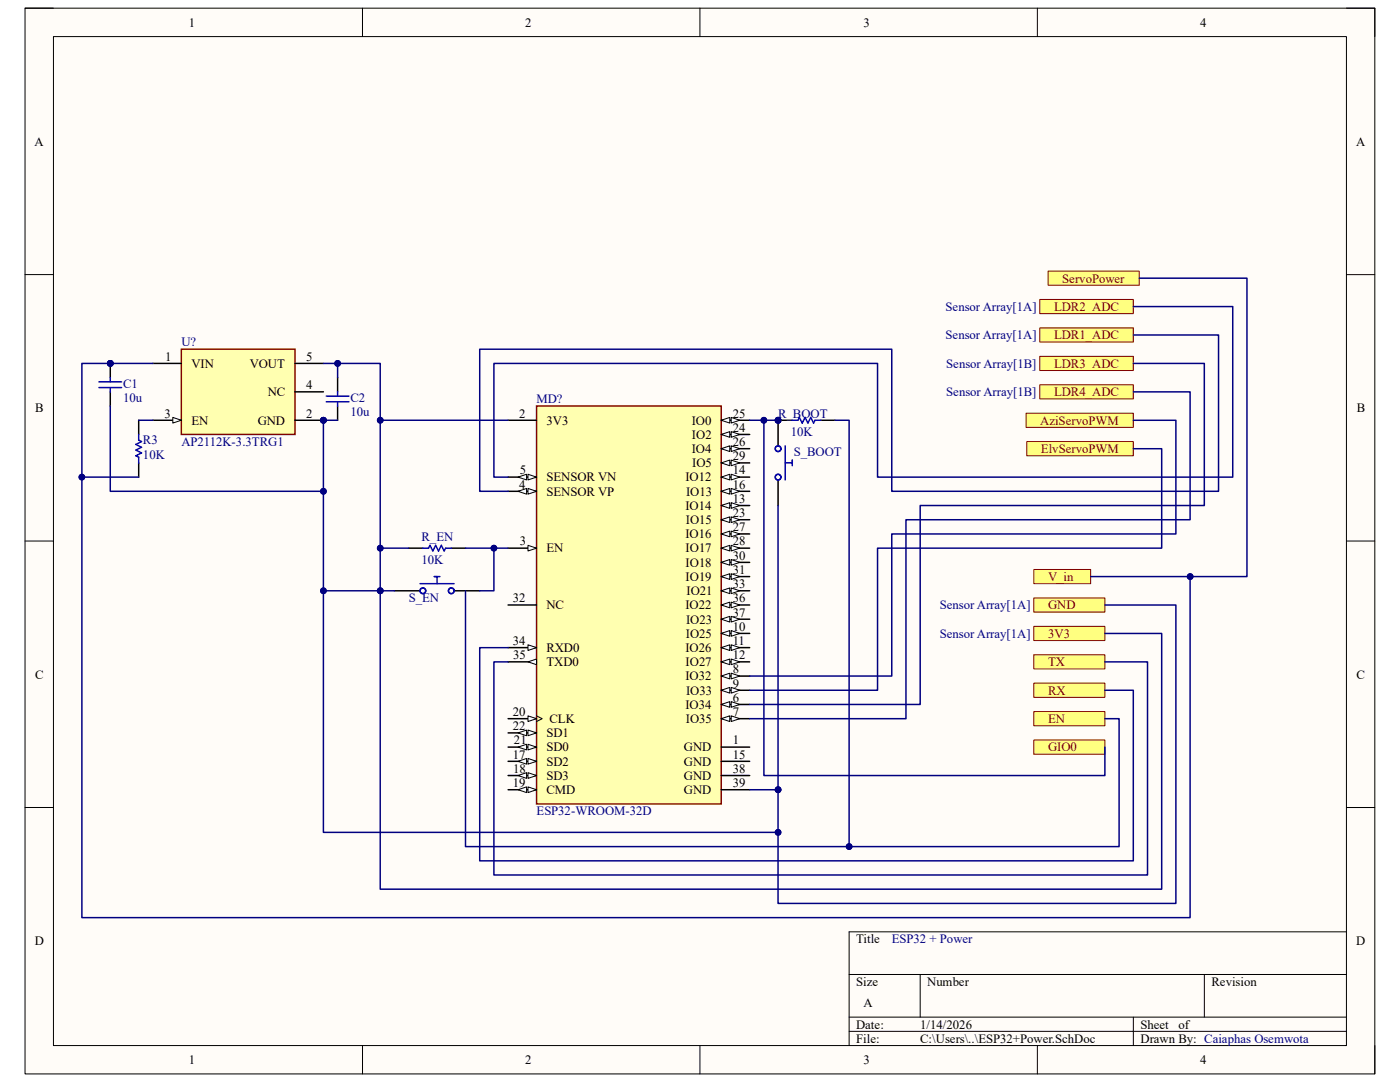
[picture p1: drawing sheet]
<svg xmlns="http://www.w3.org/2000/svg" width="279mm" height="216mm" viewBox="0 0 279 216" stroke-linecap="round" stroke-linejoin="round" font-family="sans-serif">
<path d="M5 1.6h269.4v212.7h-269.4z" fill-rule="evenodd" fill="#fffcf8"/>
<path d="M5 1.6h269.4v212.7h-269.4z" fill="none" stroke="#000" stroke-width=".2"/>
<path d="M10.7 7.3h258v201.3h-258z" fill-rule="evenodd" fill="#fffcf8"/>
<g fill="none" stroke="#000" stroke-width=".2">
<path d="M5 1.6h5.7M10.7 7.3h258v201.3h-258zM72.3 1.6v5.7M139.7 1.6v5.7M207 1.6v5.7M268.7 1.6h5.7v5.7M5 54.8h5.7M268.7 54.8h5.7M5 108h5.7M268.7 108h5.7M5 161.1h5.7M268.7 161.1h5.7"/>
<path d="M169.5 194.4h99.2M183.6 194.4v8.6M240.3 194.4v8.6M268.7 185.9h-99.2v22.7M72.3 208.6v5.7M139.7 208.6v5.7M169.5 203h99.2M169.5 205.8h99.2M207 208.6v5.7M226.2 203v5.6M274.4 208.6v5.7"/>
</g>
<path d="M107.1 81h36.8v79.4h-36.8z" fill-rule="evenodd" fill="#ffffb0"/>
<path d="M107.1 81h36.8v79.4h-36.8z" fill="none" stroke="#800000" stroke-width=".3"/>
<path d="M101.4 83.9h5.7M101.4 95.2h5.7" fill="none" stroke="#000" stroke-width=".3"/>
<path d="M105.4 94.6l1.7 .6-1.7 .6z" fill="#f8fcff"/>
<path d="M105.4 94.6l1.7 .6-1.7 .6z" fill="none" stroke="#000" stroke-width=".2"/>
<path d="M103.4 95.2l1.7-.6v1.2z" fill="#f8fcff"/>
<path d="M103.4 95.2l1.7-.6v1.2z" fill="none" stroke="#000" stroke-width=".2"/>
<path d="M101.4 98h5.7" fill="none" stroke="#000" stroke-width=".3"/>
<path d="M105.4 97.5l1.7 .5-1.7 .6z" fill="#f8fcff"/>
<path d="M105.4 97.5l1.7 .5-1.7 .6z" fill="none" stroke="#000" stroke-width=".2"/>
<path d="M103.4 98l1.7-.5v1.1z" fill="#f8fcff"/>
<path d="M103.4 98l1.7-.5v1.1z" fill="none" stroke="#000" stroke-width=".2"/>
<path d="M143.9 83.9h5.7" fill="none" stroke="#000" stroke-width=".3"/>
<path d="M143.9 83.9l1.7-.6v1.1z" fill="#f8fcff"/>
<path d="M143.9 83.9l1.7-.6v1.1z" fill="none" stroke="#000" stroke-width=".2"/>
<path d="M145.9 83.3l1.7 .6-1.7 .5z" fill="#f8fcff"/>
<path d="M145.9 83.3l1.7 .6-1.7 .5z" fill="none" stroke="#000" stroke-width=".2"/>
<path d="M143.9 86.7h5.7" fill="none" stroke="#000" stroke-width=".3"/>
<path d="M143.9 86.7l1.7-.6v1.2z" fill="#f8fcff"/>
<path d="M143.9 86.7l1.7-.6v1.2z" fill="none" stroke="#000" stroke-width=".2"/>
<path d="M145.9 86.1l1.7 .6-1.7 .6z" fill="#f8fcff"/>
<path d="M145.9 86.1l1.7 .6-1.7 .6z" fill="none" stroke="#000" stroke-width=".2"/>
<path d="M143.9 89.5h5.7" fill="none" stroke="#000" stroke-width=".3"/>
<path d="M143.9 89.5l1.7-.5v1.1z" fill="#f8fcff"/>
<path d="M143.9 89.5l1.7-.5v1.1z" fill="none" stroke="#000" stroke-width=".2"/>
<path d="M145.9 89l1.7 .5-1.7 .6z" fill="#f8fcff"/>
<path d="M145.9 89l1.7 .5-1.7 .6z" fill="none" stroke="#000" stroke-width=".2"/>
<path d="M143.9 92.4h5.7" fill="none" stroke="#000" stroke-width=".3"/>
<path d="M143.9 92.4l1.7-.6v1.1z" fill="#f8fcff"/>
<path d="M143.9 92.4l1.7-.6v1.1z" fill="none" stroke="#000" stroke-width=".2"/>
<path d="M145.9 91.8l1.7 .6-1.7 .5z" fill="#f8fcff"/>
<path d="M145.9 91.8l1.7 .6-1.7 .5z" fill="none" stroke="#000" stroke-width=".2"/>
<path d="M143.9 95.2h5.7" fill="none" stroke="#000" stroke-width=".3"/>
<path d="M143.9 95.2l1.7-.6v1.2z" fill="#f8fcff"/>
<path d="M143.9 95.2l1.7-.6v1.2z" fill="none" stroke="#000" stroke-width=".2"/>
<path d="M145.9 94.6l1.7 .6-1.7 .6z" fill="#f8fcff"/>
<path d="M145.9 94.6l1.7 .6-1.7 .6z" fill="none" stroke="#000" stroke-width=".2"/>
<path d="M143.9 98h5.7" fill="none" stroke="#000" stroke-width=".3"/>
<path d="M143.9 98l1.7-.5v1.1z" fill="#f8fcff"/>
<path d="M143.9 98l1.7-.5v1.1z" fill="none" stroke="#000" stroke-width=".2"/>
<path d="M145.9 97.5l1.7 .5-1.7 .6z" fill="#f8fcff"/>
<path d="M145.9 97.5l1.7 .5-1.7 .6z" fill="none" stroke="#000" stroke-width=".2"/>
<path d="M143.9 100.9h5.7" fill="none" stroke="#000" stroke-width=".3"/>
<path d="M143.9 100.9l1.7-.6v1.1z" fill="#f8fcff"/>
<path d="M143.9 100.9l1.7-.6v1.1z" fill="none" stroke="#000" stroke-width=".2"/>
<path d="M145.9 100.3l1.7 .6-1.7 .5z" fill="#f8fcff"/>
<path d="M145.9 100.3l1.7 .6-1.7 .5z" fill="none" stroke="#000" stroke-width=".2"/>
<path d="M143.9 103.7h5.7" fill="none" stroke="#000" stroke-width=".3"/>
<path d="M143.9 103.7l1.7-.6v1.2z" fill="#f8fcff"/>
<path d="M143.9 103.7l1.7-.6v1.2z" fill="none" stroke="#000" stroke-width=".2"/>
<path d="M145.9 103.1l1.7 .6-1.7 .6z" fill="#f8fcff"/>
<path d="M145.9 103.1l1.7 .6-1.7 .6z" fill="none" stroke="#000" stroke-width=".2"/>
<path d="M143.9 106.5h5.7" fill="none" stroke="#000" stroke-width=".3"/>
<path d="M143.9 106.5l1.7-.5v1.1z" fill="#f8fcff"/>
<path d="M143.9 106.5l1.7-.5v1.1z" fill="none" stroke="#000" stroke-width=".2"/>
<path d="M145.9 106l1.7 .5-1.7 .6z" fill="#f8fcff"/>
<path d="M145.9 106l1.7 .5-1.7 .6z" fill="none" stroke="#000" stroke-width=".2"/>
<path d="M143.9 109.4h5.7" fill="none" stroke="#000" stroke-width=".3"/>
<path d="M143.9 109.4l1.7-.6v1.1z" fill="#f8fcff"/>
<path d="M143.9 109.4l1.7-.6v1.1z" fill="none" stroke="#000" stroke-width=".2"/>
<path d="M145.9 108.8l1.7 .6-1.7 .5z" fill="#f8fcff"/>
<path d="M145.9 108.8l1.7 .6-1.7 .5z" fill="none" stroke="#000" stroke-width=".2"/>
<path d="M143.9 112.2h5.7" fill="none" stroke="#000" stroke-width=".3"/>
<path d="M143.9 112.2l1.7-.6v1.2z" fill="#f8fcff"/>
<path d="M143.9 112.2l1.7-.6v1.2z" fill="none" stroke="#000" stroke-width=".2"/>
<path d="M145.9 111.6l1.7 .6-1.7 .6z" fill="#f8fcff"/>
<path d="M145.9 111.6l1.7 .6-1.7 .6z" fill="none" stroke="#000" stroke-width=".2"/>
<path d="M143.9 115.1h5.7" fill="none" stroke="#000" stroke-width=".3"/>
<path d="M143.9 115.1l1.7-.6v1.1z" fill="#f8fcff"/>
<path d="M143.9 115.1l1.7-.6v1.1z" fill="none" stroke="#000" stroke-width=".2"/>
<path d="M145.9 114.5l1.7 .6-1.7 .5z" fill="#f8fcff"/>
<path d="M145.9 114.5l1.7 .6-1.7 .5z" fill="none" stroke="#000" stroke-width=".2"/>
<path d="M143.9 117.9h5.7" fill="none" stroke="#000" stroke-width=".3"/>
<path d="M143.9 117.9l1.7-.6v1.2z" fill="#f8fcff"/>
<path d="M143.9 117.9l1.7-.6v1.2z" fill="none" stroke="#000" stroke-width=".2"/>
<path d="M145.9 117.3l1.7 .6-1.7 .6z" fill="#f8fcff"/>
<path d="M145.9 117.3l1.7 .6-1.7 .6z" fill="none" stroke="#000" stroke-width=".2"/>
<path d="M143.9 120.7h5.7" fill="none" stroke="#000" stroke-width=".3"/>
<path d="M143.9 120.7l1.7-.5v1.1z" fill="#f8fcff"/>
<path d="M143.9 120.7l1.7-.5v1.1z" fill="none" stroke="#000" stroke-width=".2"/>
<path d="M145.9 120.2l1.7 .5-1.7 .6z" fill="#f8fcff"/>
<path d="M145.9 120.2l1.7 .5-1.7 .6z" fill="none" stroke="#000" stroke-width=".2"/>
<path d="M143.9 123.6h5.7" fill="none" stroke="#000" stroke-width=".3"/>
<path d="M143.9 123.6l1.7-.6v1.1z" fill="#f8fcff"/>
<path d="M143.9 123.6l1.7-.6v1.1z" fill="none" stroke="#000" stroke-width=".2"/>
<path d="M145.9 123l1.7 .6-1.7 .5z" fill="#f8fcff"/>
<path d="M145.9 123l1.7 .6-1.7 .5z" fill="none" stroke="#000" stroke-width=".2"/>
<path d="M143.9 126.4h5.7" fill="none" stroke="#000" stroke-width=".3"/>
<path d="M143.9 126.4l1.7-.6v1.2z" fill="#f8fcff"/>
<path d="M143.9 126.4l1.7-.6v1.2z" fill="none" stroke="#000" stroke-width=".2"/>
<path d="M145.9 125.8l1.7 .6-1.7 .6z" fill="#f8fcff"/>
<path d="M145.9 125.8l1.7 .6-1.7 .6z" fill="none" stroke="#000" stroke-width=".2"/>
<path d="M143.9 129.2h5.7" fill="none" stroke="#000" stroke-width=".3"/>
<path d="M143.9 129.2l1.7-.5v1.1z" fill="#f8fcff"/>
<path d="M143.9 129.2l1.7-.5v1.1z" fill="none" stroke="#000" stroke-width=".2"/>
<path d="M145.9 128.7l1.7 .5-1.7 .6z" fill="#f8fcff"/>
<path d="M145.9 128.7l1.7 .5-1.7 .6z" fill="none" stroke="#000" stroke-width=".2"/>
<path d="M143.9 132.1h5.7" fill="none" stroke="#000" stroke-width=".3"/>
<path d="M143.9 132.1l1.7-.6v1.1z" fill="#f8fcff"/>
<path d="M143.9 132.1l1.7-.6v1.1z" fill="none" stroke="#000" stroke-width=".2"/>
<path d="M145.9 131.5l1.7 .6-1.7 .5z" fill="#f8fcff"/>
<path d="M145.9 131.5l1.7 .6-1.7 .5z" fill="none" stroke="#000" stroke-width=".2"/>
<path d="M143.9 134.9h5.7" fill="none" stroke="#000" stroke-width=".3"/>
<path d="M143.9 134.9l1.7-.6v1.2z" fill="#f8fcff"/>
<path d="M143.9 134.9l1.7-.6v1.2z" fill="none" stroke="#000" stroke-width=".2"/>
<path d="M145.9 134.3l1.7 .6-1.7 .6z" fill="#f8fcff"/>
<path d="M145.9 134.3l1.7 .6-1.7 .6z" fill="none" stroke="#000" stroke-width=".2"/>
<path d="M143.9 137.7h5.7" fill="none" stroke="#000" stroke-width=".3"/>
<path d="M143.9 137.7l1.7-.5v1.1z" fill="#f8fcff"/>
<path d="M143.9 137.7l1.7-.5v1.1z" fill="none" stroke="#000" stroke-width=".2"/>
<path d="M145.9 137.2l1.7 .5-1.7 .6z" fill="#f8fcff"/>
<path d="M145.9 137.2l1.7 .5-1.7 .6z" fill="none" stroke="#000" stroke-width=".2"/>
<path d="M143.9 140.6h5.7" fill="none" stroke="#000" stroke-width=".3"/>
<path d="M143.9 140.6l1.7-.6v1.1z" fill="#f8fcff"/>
<path d="M143.9 140.6l1.7-.6v1.1z" fill="none" stroke="#000" stroke-width=".2"/>
<path d="M145.9 140l1.7 .6-1.7 .5z" fill="#f8fcff"/>
<path d="M145.9 140l1.7 .6-1.7 .5z" fill="none" stroke="#000" stroke-width=".2"/>
<path d="M143.9 143.4h5.7" fill="none" stroke="#000" stroke-width=".3"/>
<path d="M143.9 143.4l1.7-.6v1.2z" fill="#f8fcff"/>
<path d="M143.9 143.4l1.7-.6v1.2z" fill="none" stroke="#000" stroke-width=".2"/>
<path d="M145.9 142.8l1.7 .6-1.7 .6z" fill="#f8fcff"/>
<path d="M145.9 142.8l1.7 .6-1.7 .6z" fill="none" stroke="#000" stroke-width=".2"/>
<path d="M101.4 109.4h5.7" fill="none" stroke="#000" stroke-width=".3"/>
<path d="M105.4 108.8l1.7 .6-1.7 .5z" fill="#f8fcff"/>
<path d="M105.4 108.8l1.7 .6-1.7 .5z" fill="none" stroke="#000" stroke-width=".2"/>
<path d="M101.4 120.7h5.7M101.4 129.2h5.7" fill="none" stroke="#000" stroke-width=".3"/>
<path d="M105.4 128.7l1.7 .5-1.7 .6z" fill="#f8fcff"/>
<path d="M105.4 128.7l1.7 .5-1.7 .6z" fill="none" stroke="#000" stroke-width=".2"/>
<path d="M101.4 143.4h5.7" fill="none" stroke="#000" stroke-width=".3"/>
<path d="M105.4 142.8l1.7 .6-1.7 .6z" fill="#f8fcff"/>
<path d="M105.4 142.8l1.7 .6-1.7 .6zM107.1 142.8l1.1 .6-1.1 .6" fill="none" stroke="#000" stroke-width=".2"/>
<path d="M101.4 157.6h5.7" fill="none" stroke="#000" stroke-width=".3"/>
<path d="M105.4 157l1.7 .6-1.7 .6z" fill="#f8fcff"/>
<path d="M105.4 157l1.7 .6-1.7 .6z" fill="none" stroke="#000" stroke-width=".2"/>
<path d="M103.4 157.6l1.7-.6v1.2z" fill="#f8fcff"/>
<path d="M103.4 157.6l1.7-.6v1.2z" fill="none" stroke="#000" stroke-width=".2"/>
<path d="M101.4 146.2h5.7" fill="none" stroke="#000" stroke-width=".3"/>
<path d="M105.4 145.7l1.7 .5-1.7 .6z" fill="#f8fcff"/>
<path d="M105.4 145.7l1.7 .5-1.7 .6z" fill="none" stroke="#000" stroke-width=".2"/>
<path d="M103.4 146.2l1.7-.5v1.1z" fill="#f8fcff"/>
<path d="M103.4 146.2l1.7-.5v1.1z" fill="none" stroke="#000" stroke-width=".2"/>
<path d="M101.4 149.1h5.7" fill="none" stroke="#000" stroke-width=".3"/>
<path d="M105.4 148.5l1.7 .6-1.7 .5z" fill="#f8fcff"/>
<path d="M105.4 148.5l1.7 .6-1.7 .5z" fill="none" stroke="#000" stroke-width=".2"/>
<path d="M103.4 149.1l1.7-.6v1.1z" fill="#f8fcff"/>
<path d="M103.4 149.1l1.7-.6v1.1z" fill="none" stroke="#000" stroke-width=".2"/>
<path d="M101.4 151.9h5.7" fill="none" stroke="#000" stroke-width=".3"/>
<path d="M105.4 151.3l1.7 .6-1.7 .6z" fill="#f8fcff"/>
<path d="M105.4 151.3l1.7 .6-1.7 .6z" fill="none" stroke="#000" stroke-width=".2"/>
<path d="M103.4 151.9l1.7-.6v1.2z" fill="#f8fcff"/>
<path d="M103.4 151.9l1.7-.6v1.2z" fill="none" stroke="#000" stroke-width=".2"/>
<path d="M101.4 154.7h5.7" fill="none" stroke="#000" stroke-width=".3"/>
<path d="M105.4 154.2l1.7 .5-1.7 .6z" fill="#f8fcff"/>
<path d="M105.4 154.2l1.7 .5-1.7 .6z" fill="none" stroke="#000" stroke-width=".2"/>
<path d="M103.4 154.7l1.7-.5v1.1z" fill="#f8fcff"/>
<path d="M103.4 154.7l1.7-.5v1.1z" fill="none" stroke="#000" stroke-width=".2"/>
<path d="M101.4 132.1h5.7" fill="none" stroke="#000" stroke-width=".3"/>
<path d="M105.4 132.1l1.7-.6v1.1z" fill="#f8fcff"/>
<path d="M105.4 132.1l1.7-.6v1.1z" fill="none" stroke="#000" stroke-width=".2"/>
<path d="M143.9 149.1h5.7M143.9 151.9h5.7M143.9 154.7h5.7M143.9 157.6h5.7" fill="none" stroke="#000" stroke-width=".3"/>
<circle cx="64.5" cy="83.9" r=".57" fill="#000080"/>
<circle cx="64.5" cy="83.9" r=".57" fill="none" stroke="#000080" stroke-width=".2"/>
<path d="M36.2 69.7h22.7v17h-22.7z" fill-rule="evenodd" fill="#ffffb0"/>
<path d="M36.2 69.7h22.7v17h-22.7z" fill="none" stroke="#800000" stroke-width=".3"/>
<path d="M30.5 72.5h5.7M30.5 83.9h5.7" fill="none" stroke="#000" stroke-width=".3"/>
<path d="M34.5 83.3l1.7 .6-1.7 .5z" fill="#f8fcff"/>
<path d="M34.5 83.3l1.7 .6-1.7 .5z" fill="none" stroke="#000" stroke-width=".2"/>
<path d="M58.9 78.2h5.6M58.9 72.5h5.6M58.9 83.9h5.6" fill="none" stroke="#000" stroke-width=".3"/>
<circle cx="64.5" cy="83.9" r=".57" fill="#000080"/>
<circle cx="64.5" cy="83.9" r=".57" fill="none" stroke="#000080" stroke-width=".2"/>
<path d="M67.4 75.4v2.8M67.4 81v2.9" fill="none" stroke="#000" stroke-width=".3"/>
<path d="M65.1 79h4.5M67.4 78.2v.8M65.1 80.2h4.5M67.4 80.2v.8" fill="none" stroke="#00f" stroke-width=".3"/>
<circle cx="22" cy="72.5" r=".57" fill="#000080"/>
<circle cx="22" cy="72.5" r=".57" fill="none" stroke="#000080" stroke-width=".2"/>
<path d="M22 72.5v2.9M22 78.2v2.8" fill="none" stroke="#000" stroke-width=".3"/>
<circle cx="22" cy="72.5" r=".57" fill="#000080"/>
<circle cx="22" cy="72.5" r=".57" fill="none" stroke="#000080" stroke-width=".2"/>
<g fill="none" stroke="#00f" stroke-width=".3">
<path d="M19.7 76.2h4.6M19.7 77.3h4.6M22 75.4v.8M22 77.3v.9M83.8 116.5h6.8M84.4 109.4h1.1l.3-.6 .6 1.1 .5-1.1 .6 1.1 .6-1.1 .5 1.1 .3-.5h1.2M86.7 115.1h1.1M87.2 115.1v1.4"/>
<circle cx="84.4" cy="117.9" r=".57"/>
<circle cx="90.1" cy="117.9" r=".57"/>
</g>
<path d="M78.7 117.9h5.1M81.6 109.4h2.8M90.1 109.4h2.8M90.6 117.9h5.1" fill="none" stroke="#000" stroke-width=".3"/>
<circle cx="155.3" cy="83.9" r=".57" fill="#000080"/>
<circle cx="155.3" cy="83.9" r=".57" fill="none" stroke="#000080" stroke-width=".2"/>
<path d="M155.3 83.9v5.1" fill="none" stroke="#000" stroke-width=".3"/>
<circle cx="155.3" cy="83.9" r=".57" fill="#000080"/>
<circle cx="155.3" cy="83.9" r=".57" fill="none" stroke="#000080" stroke-width=".2"/>
<path d="M155.3 95.8v5.1" fill="none" stroke="#000" stroke-width=".3"/>
<g fill="none" stroke="#00f" stroke-width=".3">
<path d="M156.7 89v6.8M156.7 92.4h1.4M158.1 91.8v1.1"/>
<circle cx="155.3" cy="89.5" r=".57"/>
<circle cx="155.3" cy="95.2" r=".57"/>
</g>
<circle cx="155.3" cy="83.9" r=".57" fill="#000080"/>
<circle cx="155.3" cy="83.9" r=".57" fill="none" stroke="#000080" stroke-width=".2"/>
<path d="M155.3 83.9h2.8M163.8 83.9h2.8" fill="none" stroke="#000" stroke-width=".3"/>
<circle cx="155.3" cy="83.9" r=".57" fill="#000080"/>
<circle cx="155.3" cy="83.9" r=".57" fill="none" stroke="#000080" stroke-width=".2"/>
<path d="M27.7 86.7v1.1l.5 .3-1.1 .6 1.1 .5-1.1 .6 1.1 .6-1.1 .5 .6 .3v1.2M158.1 83.9h1.2l.2-.6 .6 1.1 .6-1.1 .5 1.1 .6-1.1 .6 1.1 .3-.5h1.1" fill="none" stroke="#00f" stroke-width=".3"/>
<path d="M27.7 83.9v2.8M27.7 92.4v2.8" fill="none" stroke="#000" stroke-width=".3"/>
<path d="M206.3 119.3h14.2v2.8h-14.2z" fill-rule="evenodd" fill="#ffff80"/>
<path d="M206.3 119.3h14.2v2.8h-14.2z" fill="none" stroke="#800000" stroke-width=".2"/>
<path d="M206.3 125h14.2v2.8h-14.2z" fill-rule="evenodd" fill="#ffff80"/>
<path d="M206.3 125h14.2v2.8h-14.2z" fill="none" stroke="#800000" stroke-width=".2"/>
<path d="M206.3 136.3h14.2v2.8h-14.2z" fill-rule="evenodd" fill="#ffff80"/>
<path d="M206.3 136.3h14.2v2.8h-14.2z" fill="none" stroke="#800000" stroke-width=".2"/>
<path d="M206.3 130.7h14.2v2.8h-14.2z" fill-rule="evenodd" fill="#ffff80"/>
<path d="M206.3 130.7h14.2v2.8h-14.2z" fill="none" stroke="#800000" stroke-width=".2"/>
<path d="M206.3 142h14.2v2.8h-14.2z" fill-rule="evenodd" fill="#ffff80"/>
<path d="M206.3 142h14.2v2.8h-14.2z" fill="none" stroke="#800000" stroke-width=".2"/>
<path d="M206.3 147.7h14.2v2.8h-14.2z" fill-rule="evenodd" fill="#ffff80"/>
<path d="M206.3 147.7h14.2v2.8h-14.2z" fill="none" stroke="#800000" stroke-width=".2"/>
<path d="M206.3 113.6h11.4v2.9h-11.4z" fill-rule="evenodd" fill="#ffff80"/>
<path d="M206.3 113.6h11.4v2.9h-11.4z" fill="none" stroke="#800000" stroke-width=".2"/>
<path d="M204.9 88.1h21.3v2.9h-21.3z" fill-rule="evenodd" fill="#ffff80"/>
<path d="M204.9 88.1h21.3v2.9h-21.3z" fill="none" stroke="#800000" stroke-width=".2"/>
<path d="M204.8 82.4h21.4v2.9h-21.4z" fill-rule="evenodd" fill="#ffff80"/>
<path d="M204.8 82.4h21.4v2.9h-21.4z" fill="none" stroke="#800000" stroke-width=".2"/>
<path d="M207.5 76.8h18.7v2.8h-18.7z" fill-rule="evenodd" fill="#ffff80"/>
<path d="M207.5 76.8h18.7v2.8h-18.7z" fill="none" stroke="#800000" stroke-width=".2"/>
<path d="M207.5 71.1h18.7v2.8h-18.7z" fill-rule="evenodd" fill="#ffff80"/>
<path d="M207.5 71.1h18.7v2.8h-18.7z" fill="none" stroke="#800000" stroke-width=".2"/>
<path d="M207.5 65.4h18.7v2.9h-18.7z" fill-rule="evenodd" fill="#ffff80"/>
<path d="M207.5 65.4h18.7v2.9h-18.7z" fill="none" stroke="#800000" stroke-width=".2"/>
<path d="M207.5 59.8h18.7v2.8h-18.7z" fill-rule="evenodd" fill="#ffff80"/>
<path d="M207.5 59.8h18.7v2.8h-18.7z" fill="none" stroke="#800000" stroke-width=".2"/>
<path d="M209.2 54.1h18.2v2.8h-18.2z" fill-rule="evenodd" fill="#ffff80"/>
<path d="M209.2 54.1h18.2v2.8h-18.2z" fill="none" stroke="#800000" stroke-width=".2"/>
<path d="M92.9 109.4h8.5" fill="none" stroke="#000080" stroke-width=".3"/>
<circle cx="98.6" cy="109.4" r=".57" fill="#000080"/>
<circle cx="98.6" cy="109.4" r=".57" fill="none" stroke="#000080" stroke-width=".2"/>
<path d="M149.6 83.9h5.7" fill="none" stroke="#000080" stroke-width=".3"/>
<circle cx="155.3" cy="83.9" r=".57" fill="#000080"/>
<circle cx="155.3" cy="83.9" r=".57" fill="none" stroke="#000080" stroke-width=".2"/>
<circle cx="152.4" cy="83.9" r=".57" fill="#000080"/>
<circle cx="152.4" cy="83.9" r=".57" fill="none" stroke="#000080" stroke-width=".2"/>
<path d="M155.3 100.9v56.7" fill="none" stroke="#000080" stroke-width=".3"/>
<circle cx="155.3" cy="157.6" r=".57" fill="#000080"/>
<circle cx="155.3" cy="157.6" r=".57" fill="none" stroke="#000080" stroke-width=".2"/>
<path d="M64.5 72.5h11.4v11.4h25.5" fill="none" stroke="#000080" stroke-width=".3"/>
<circle cx="75.9" cy="83.9" r=".57" fill="#000080"/>
<circle cx="75.9" cy="83.9" r=".57" fill="none" stroke="#000080" stroke-width=".2"/>
<circle cx="67.4" cy="72.5" r=".57" fill="#000080"/>
<circle cx="67.4" cy="72.5" r=".57" fill="none" stroke="#000080" stroke-width=".2"/>
<path d="M22 72.5h8.5" fill="none" stroke="#000080" stroke-width=".3"/>
<circle cx="22" cy="72.5" r=".57" fill="#000080"/>
<circle cx="22" cy="72.5" r=".57" fill="none" stroke="#000080" stroke-width=".2"/>
<path d="M75.9 83.9v93.5h155.9v-51h-11.3" fill="none" stroke="#000080" stroke-width=".3"/>
<circle cx="75.9" cy="117.9" r=".57" fill="#000080"/>
<circle cx="75.9" cy="117.9" r=".57" fill="none" stroke="#000080" stroke-width=".2"/>
<circle cx="75.9" cy="109.4" r=".57" fill="#000080"/>
<circle cx="75.9" cy="109.4" r=".57" fill="none" stroke="#000080" stroke-width=".2"/>
<circle cx="75.9" cy="83.9" r=".57" fill="#000080"/>
<circle cx="75.9" cy="83.9" r=".57" fill="none" stroke="#000080" stroke-width=".2"/>
<path d="M152.5 83.9v70.8h68v-5.6M101.4 129.2h-5.7v42.6h130.5v-34.1h-5.7M101.4 132.1h-2.8v42.5h130.4v-42.5h-8.5" fill="none" stroke="#000080" stroke-width=".3"/>
<circle cx="152.4" cy="83.9" r=".57" fill="#000080"/>
<circle cx="152.4" cy="83.9" r=".57" fill="none" stroke="#000080" stroke-width=".2"/>
<path d="M22 72.5h-5.7v110.6h221.2v-68h-19.8" fill="none" stroke="#000080" stroke-width=".3"/>
<circle cx="237.5" cy="115.1" r=".57" fill="#000080"/>
<circle cx="237.5" cy="115.1" r=".57" fill="none" stroke="#000080" stroke-width=".2"/>
<circle cx="16.3" cy="95.2" r=".57" fill="#000080"/>
<circle cx="16.3" cy="95.2" r=".57" fill="none" stroke="#000080" stroke-width=".2"/>
<circle cx="22" cy="72.5" r=".57" fill="#000080"/>
<circle cx="22" cy="72.5" r=".57" fill="none" stroke="#000080" stroke-width=".2"/>
<path d="M16.3 95.2h11.4M27.7 83.9h2.8" fill="none" stroke="#000080" stroke-width=".3"/>
<circle cx="16.3" cy="95.2" r=".57" fill="#000080"/>
<circle cx="16.3" cy="95.2" r=".57" fill="none" stroke="#000080" stroke-width=".2"/>
<path d="M166.6 83.9h2.9v85" fill="none" stroke="#000080" stroke-width=".3"/>
<circle cx="169.5" cy="168.9" r=".57" fill="#000080"/>
<circle cx="169.5" cy="168.9" r=".57" fill="none" stroke="#000080" stroke-width=".2"/>
<path d="M75.9 109.4h5.7" fill="none" stroke="#000080" stroke-width=".3"/>
<circle cx="75.9" cy="109.4" r=".57" fill="#000080"/>
<circle cx="75.9" cy="109.4" r=".57" fill="none" stroke="#000080" stroke-width=".2"/>
<path d="M64.5 117.9h11.4" fill="none" stroke="#000080" stroke-width=".3"/>
<circle cx="75.9" cy="117.9" r=".57" fill="#000080"/>
<circle cx="75.9" cy="117.9" r=".57" fill="none" stroke="#000080" stroke-width=".2"/>
<circle cx="64.5" cy="117.9" r=".57" fill="#000080"/>
<circle cx="64.5" cy="117.9" r=".57" fill="none" stroke="#000080" stroke-width=".2"/>
<path d="M64.5 83.9h2.9" fill="none" stroke="#000080" stroke-width=".3"/>
<circle cx="64.5" cy="83.9" r=".57" fill="#000080"/>
<circle cx="64.5" cy="83.9" r=".57" fill="none" stroke="#000080" stroke-width=".2"/>
<path d="M22 81v17h42.5" fill="none" stroke="#000080" stroke-width=".3"/>
<circle cx="64.5" cy="98" r=".57" fill="#000080"/>
<circle cx="64.5" cy="98" r=".57" fill="none" stroke="#000080" stroke-width=".2"/>
<path d="M64.5 83.9v82.2h90.8v-8.5" fill="none" stroke="#000080" stroke-width=".3"/>
<circle cx="64.5" cy="83.9" r=".57" fill="#000080"/>
<circle cx="64.5" cy="83.9" r=".57" fill="none" stroke="#000080" stroke-width=".2"/>
<circle cx="64.5" cy="98" r=".57" fill="#000080"/>
<circle cx="64.5" cy="98" r=".57" fill="none" stroke="#000080" stroke-width=".2"/>
<circle cx="64.5" cy="117.9" r=".57" fill="#000080"/>
<circle cx="64.5" cy="117.9" r=".57" fill="none" stroke="#000080" stroke-width=".2"/>
<circle cx="155.3" cy="166.1" r=".57" fill="#000080"/>
<circle cx="155.3" cy="166.1" r=".57" fill="none" stroke="#000080" stroke-width=".2"/>
<circle cx="155.3" cy="157.6" r=".57" fill="#000080"/>
<circle cx="155.3" cy="157.6" r=".57" fill="none" stroke="#000080" stroke-width=".2"/>
<path d="M149.6 157.6h5.7" fill="none" stroke="#000080" stroke-width=".3"/>
<circle cx="155.3" cy="157.6" r=".57" fill="#000080"/>
<circle cx="155.3" cy="157.6" r=".57" fill="none" stroke="#000080" stroke-width=".2"/>
<path d="M220.5 120.7h14.2v59.6h-79.4v-14.2" fill="none" stroke="#000080" stroke-width=".3"/>
<circle cx="155.3" cy="166.1" r=".57" fill="#000080"/>
<circle cx="155.3" cy="166.1" r=".57" fill="none" stroke="#000080" stroke-width=".2"/>
<path d="M98.6 109.4v8.5h-2.9" fill="none" stroke="#000080" stroke-width=".3"/>
<circle cx="98.6" cy="109.4" r=".57" fill="#000080"/>
<circle cx="98.6" cy="109.4" r=".57" fill="none" stroke="#000080" stroke-width=".2"/>
<path d="M75.9 117.9h2.8" fill="none" stroke="#000080" stroke-width=".3"/>
<circle cx="75.9" cy="117.9" r=".57" fill="#000080"/>
<circle cx="75.9" cy="117.9" r=".57" fill="none" stroke="#000080" stroke-width=".2"/>
<path d="M67.4 72.5v2.9" fill="none" stroke="#000080" stroke-width=".3"/>
<circle cx="67.4" cy="72.5" r=".57" fill="#000080"/>
<circle cx="67.4" cy="72.5" r=".57" fill="none" stroke="#000080" stroke-width=".2"/>
<path d="M92.9 117.9v51h130.4v-25.5h-2.8" fill="none" stroke="#000080" stroke-width=".3"/>
<circle cx="169.5" cy="168.9" r=".57" fill="#000080"/>
<circle cx="169.5" cy="168.9" r=".57" fill="none" stroke="#000080" stroke-width=".2"/>
<path d="M227.4 55.5h21.5v59.6h-11.4M226.2 61.2h19.8v34h-70.9v-22.7h-76.5v22.7h2.8M226.2 66.8h17v31.2h-65.2v-28.3h-82.3v28.3h5.7M226.2 72.5h14.1v28.4h-56.7v39.7h-34M226.2 78.2h11.3v25.5h-56.7v39.7h-31.2M226.2 83.9h8.5v22.6h-56.7v28.4h-28.4M226.2 89.5h5.6v19.9h-56.7v28.3h-25.5" fill="none" stroke="#000080" stroke-width=".3"/>
<circle cx="237.5" cy="115.1" r=".57" fill="#000080"/>
<circle cx="237.5" cy="115.1" r=".57" fill="none" stroke="#000080" stroke-width=".2"/>
<g font-size="2.5">
<text x="37.7" y="5.3">1</text>
<text x="104.8" y="5.3">2</text>
<text x="172.3" y="5.3">3</text>
<text x="239.5" y="5.3">4</text>
<text x="6.9" y="29.1">A</text>
<text x="270.6" y="29.1">A</text>
<text x="32.9" y="72">1</text>
<text x="61.1" y="72">5</text>
<text x="38.2" y="73.4">VIN</text>
<text x="49.8" y="73.4">VOUT</text>
<text x="61.1" y="77.6">4</text>
<text x="7" y="82.3">B</text>
<text x="32.9" y="83.3">3</text>
<text x="53.4" y="79">NC</text>
<text x="61.1" y="83.3">2</text>
<text x="103.6" y="83.3">2</text>
<text x="146.2" y="83.3">25</text>
<text x="270.8" y="82.3">B</text>
<text x="38.2" y="84.7">EN</text>
<text x="51.4" y="84.7">GND</text>
<text x="109.1" y="84.7">3V3</text>
<text x="138" y="84.7">IO0</text>
<text x="138.1" y="87.5">IO2</text>
<text x="146.2" y="86.1">24</text>
<text x="146.2" y="89">26</text>
<text x="103.7" y="94.7">5</text>
<text x="138" y="90.4">IO4</text>
<text x="138.1" y="93.2">IO5</text>
<text x="146.2" y="91.8">29</text>
<text x="146.2" y="94.7">14</text>
<text x="103.6" y="97.5">4</text>
<text x="109.1" y="96.1">SENSOR VN</text>
<text x="109.1" y="98.9">SENSOR VP</text>
<text x="136.8" y="96.1">IO12</text>
<text x="136.8" y="101.7">IO14</text>
<text x="136.9" y="98.9">IO13</text>
<text x="146.2" y="97.5">16</text>
<text x="146.2" y="100.3">13</text>
<text x="136.8" y="107.4">IO16</text>
<text x="136.9" y="104.6">IO15</text>
<text x="146.2" y="103.2">23</text>
<text x="146.2" y="106">27</text>
<text x="103.8" y="108.8">3</text>
<text x="109.1" y="110.2">EN</text>
<text x="136.8" y="110.2">IO17</text>
<text x="136.8" y="113.1">IO18</text>
<text x="146.2" y="108.8">28</text>
<text x="146.2" y="111.7">30</text>
<text x="136.8" y="115.9">IO19</text>
<text x="137" y="118.7">IO21</text>
<text x="146.2" y="114.5">31</text>
<text x="146.2" y="117.3">33</text>
<text x="102.4" y="120.2">32</text>
<text x="109.1" y="121.6">NC</text>
<text x="136.8" y="121.6">IO22</text>
<text x="136.9" y="124.4">IO23</text>
<text x="146.2" y="120.2">36</text>
<text x="146.2" y="123">37</text>
<text x="146.2" y="125.9">10</text>
<text x="102.3" y="128.7">34</text>
<text x="102.4" y="131.5">35</text>
<text x="109.1" y="130.1">RXD0</text>
<text x="136.8" y="130.1">IO26</text>
<text x="136.9" y="127.3">IO25</text>
<text x="146.2" y="128.7">11</text>
<text x="146.2" y="131.5">12</text>
<text x="7" y="135.4">C</text>
<text x="109.1" y="132.9">TXD0</text>
<text x="136.8" y="135.8">IO32</text>
<text x="136.8" y="132.9">IO27</text>
<text x="146.2" y="134.4">8</text>
<text x="146.2" y="137.2">9</text>
<text x="270.7" y="135.4">C</text>
<text x="102.3" y="142.9">20</text>
<text x="136.8" y="141.4">IO34</text>
<text x="136.9" y="138.6">IO33</text>
<text x="146.2" y="140">6</text>
<text x="146.2" y="142.9">7</text>
<text x="102.4" y="145.7">22</text>
<text x="102.6" y="148.5">21</text>
<text x="109.1" y="147.1">SD1</text>
<text x="109.1" y="149.9">SD0</text>
<text x="109.6" y="144.3">CLK</text>
<text x="136.5" y="149.9">GND</text>
<text x="136.9" y="144.3">IO35</text>
<text x="146.2" y="148.5">1</text>
<text x="102.4" y="151.4">17</text>
<text x="102.4" y="154.2">18</text>
<text x="109.1" y="152.8">SD2</text>
<text x="109.1" y="155.6">SD3</text>
<text x="136.5" y="152.8">GND</text>
<text x="136.5" y="155.6">GND</text>
<text x="146.2" y="151.4">15</text>
<text x="146.2" y="154.2">38</text>
<text x="102.4" y="157">19</text>
<text x="109.1" y="158.5">CMD</text>
<text x="136.5" y="158.5">GND</text>
<text x="146.2" y="157">39</text>
<text x="6.9" y="188.6">D</text>
<text x="170.9" y="188.2">Title</text>
<text x="270.7" y="188.6">D</text>
<text x="170.9" y="196.7">Size</text>
<text x="185" y="196.7">Number</text>
<text x="241.8" y="196.7">Revision</text>
<text x="172.3" y="201">A</text>
<text x="170.9" y="205.2">Date:</text>
<text x="170.9" y="208.1">File:</text>
<text x="183.6" y="205.2">1/14/2026</text>
<text x="183.7" y="208.1">C:\Users\..\ESP32+Power.SchDoc</text>
<text x="227.6" y="205.2">Sheet</text>
<text x="227.6" y="208.1">Drawn By: Caiaphas Osemwota</text>
<text x="235.2" y="205.2">of</text>
<text x="37.7" y="212.3">1</text>
<text x="104.8" y="212.3">2</text>
<text x="172.3" y="212.3">3</text>
<text x="239.5" y="212.3">4</text>
</g>
<g font-size="2.5" fill="#800000">
<text x="212" y="56.4">ServoPower</text>
<text x="210.4" y="62.1">LDR2_ADC</text>
<text x="210.4" y="67.7">LDR1_ADC</text>
<text x="210.4" y="73.4">LDR3_ADC</text>
<text x="210.4" y="79">LDR4_ADC</text>
<text x="207.6" y="84.7">AziServoPWM</text>
<text x="207.7" y="90.4">ElvServoPWM</text>
<text x="209.2" y="115.9">V_in</text>
<text x="209.2" y="121.6">GND</text>
<text x="209.2" y="127.3">3V3</text>
<text x="209.2" y="132.9">TX</text>
<text x="209.2" y="138.6">RX</text>
<text x="209.2" y="144.3">EN</text>
<text x="209.2" y="149.9">GIO0</text>
</g>
<g font-size="2.5" fill="#000080">
<text x="188.7" y="62.1">Sensor Array[1A]</text>
<text x="36.2" y="69.1">U?</text>
<text x="188.7" y="67.7">Sensor Array[1A]</text>
<text x="24.6" y="77.3">C1</text>
<text x="188.8" y="73.4">Sensor Array[1B]</text>
<text x="24.6" y="80.2">10u</text>
<text x="69.9" y="83">10u</text>
<text x="69.9" y="80.2">C2</text>
<text x="107.1" y="80.5">MD?</text>
<text x="155.3" y="83.3">R_BOOT</text>
<text x="188.8" y="79">Sensor Array[1B]</text>
<text x="28.5" y="88.7">R3</text>
<text x="36.2" y="89">AP2112K-3.3TRG1</text>
<text x="157.8" y="87">10K</text>
<text x="28.5" y="91.5">10K</text>
<text x="158.4" y="91">S_BOOT</text>
<text x="84.1" y="108">R_EN</text>
<text x="84.1" y="112.5">10K</text>
<text x="81.6" y="120.2">S_EN</text>
<text x="187.5" y="121.6">Sensor Array[1A]</text>
<text x="187.5" y="127.3">Sensor Array[1A]</text>
<text x="107.1" y="162.7">ESP32-WROOM-32D</text>
<text x="178" y="188.2">ESP32 + Power</text>
</g>
</svg>
